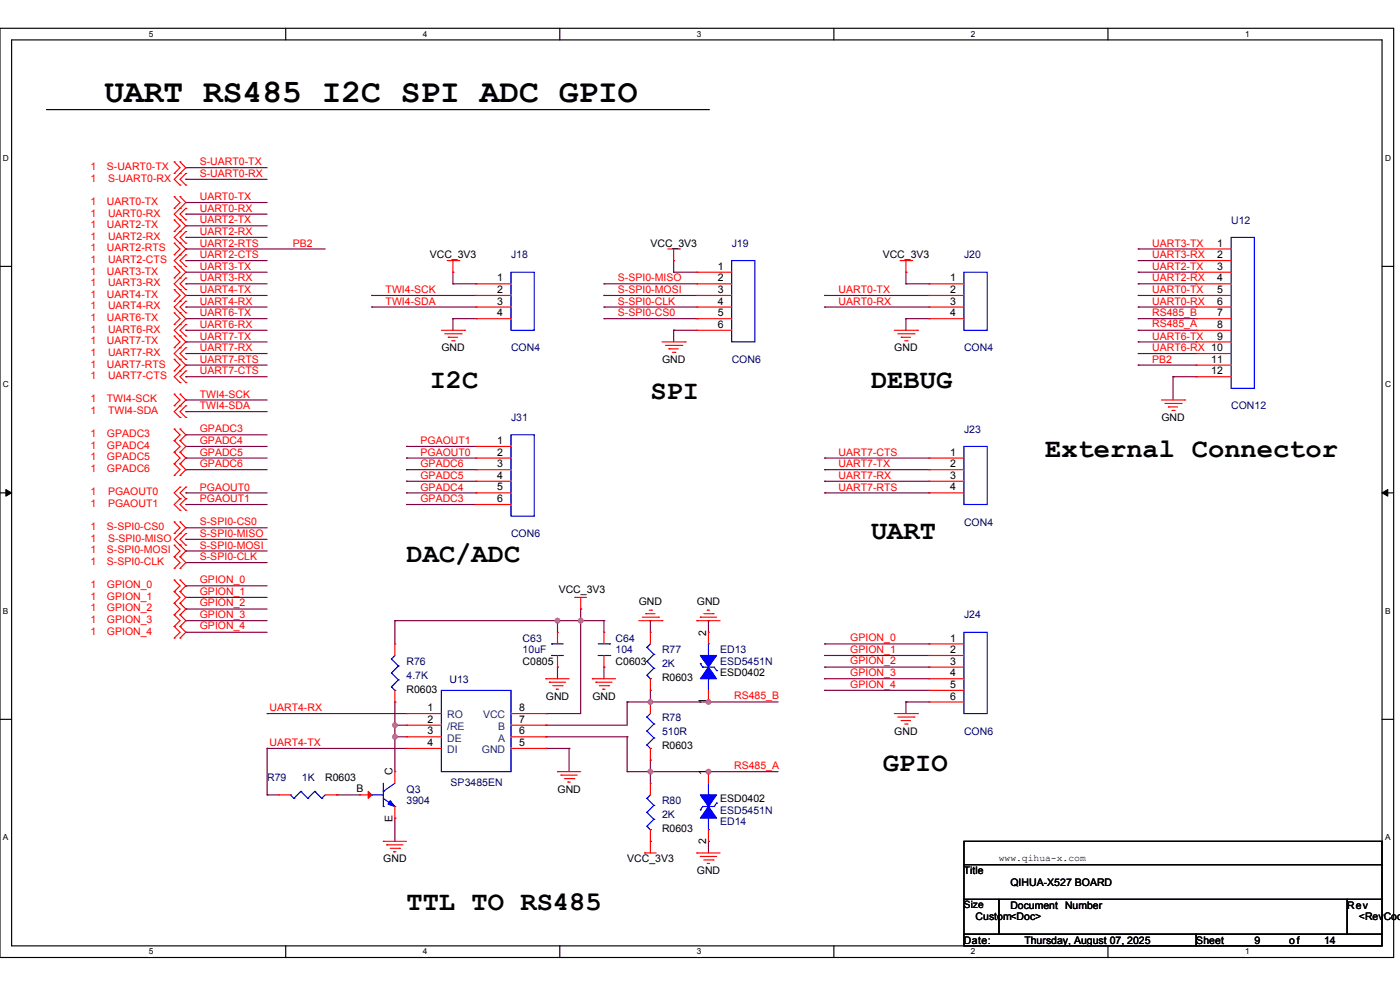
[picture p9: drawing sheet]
<svg xmlns="http://www.w3.org/2000/svg" width="297mm" height="210mm" viewBox="0 0 297 210" stroke-linecap="round" stroke-linejoin="round" font-family="sans-serif">
<path d="M0 6h295.7v197.1h-295.7zM2.5 8.5h290.7v192.1h-290.7z" fill="none" stroke="#000" stroke-width=".24"/>
<g fill="#fff">
<path d="M31.5 6.3h1v1.9h-1z"/>
<path d="M31.5 200.9h1v2h-1z"/>
</g>
<path d="M60.6 6v2.5M60.6 200.6v2.5" fill="none" stroke="#000" stroke-width=".24"/>
<g fill="#fff">
<path d="M89.7 6.3h1v1.9h-1z"/>
<path d="M89.7 200.9h1v2h-1z"/>
</g>
<path d="M118.8 6v2.5M118.8 200.6v2.5" fill="none" stroke="#000" stroke-width=".24"/>
<g fill="#fff">
<path d="M147.8 6.3h1v1.9h-1z"/>
<path d="M147.8 200.9h1v2h-1z"/>
</g>
<path d="M176.9 6v2.5M176.9 200.6v2.5" fill="none" stroke="#000" stroke-width=".24"/>
<g fill="#fff">
<path d="M206 6.3h.9v1.9h-.9z"/>
<path d="M206 200.9h.9v2h-.9z"/>
</g>
<path d="M235 6v2.5M235 200.6v2.5" fill="none" stroke="#000" stroke-width=".24"/>
<g fill="#fff">
<path d="M264.1 6.3h1v1.9h-1z"/>
<path d="M264.1 200.9h1v2h-1z"/>
<path d="M.6 32.5h1.3v1.9h-1.3z"/>
<path d="M293.8 32.5h1.3v1.9h-1.3z"/>
<path d="M.6 80.5h1.3v2h-1.3z"/>
<path d="M293.8 80.5h1.3v2h-1.3z"/>
</g>
<path d="M0 56.5h2.5M293.2 56.5h2.5" fill="none" stroke="#000" stroke-width=".24"/>
<g fill="#fff">
<path d="M.6 128.6h1.2v1.9h-1.2z"/>
<path d="M293.8 128.6h1.2v1.9h-1.2z"/>
</g>
<path d="M0 104.6h2.5M293.2 104.6h2.5" fill="none" stroke="#000" stroke-width=".24"/>
<path d="M1.2 103.8l1.3 .8-1.3 .7zM293.2 104.6l1.2-.8v1.5z" fill="#000" stroke="#000" stroke-width=".21"/>
<g fill="#fff">
<path d="M.6 176.6h1.2v2h-1.2z"/>
<path d="M293.8 176.6h1.2v2h-1.2z"/>
</g>
<path d="M9.9 23.3h140.4M150.3 23.3h.1M0 152.6h2.5M293.2 152.6h2.5M204.5 178.5h88.7v4.9h-88.7zM204.5 183.4h88.7v7.4h-88.7zM204.5 190.8h7.4v7.4h-7.4zM204.5 198.2h49.3v2.4h-49.3zM211.9 190.8h73.9v7.4h-73.9zM253.8 198.2h39.4v2.4h-39.4zM285.8 190.8h7.4v7.4h-7.4z" fill="none" stroke="#000" stroke-width=".24"/>
<g fill="none" stroke="#800040" stroke-width=".24">
<path d="M39.4 35.6h.1M39.4 38h.1M39.4 35.6h17.3M39.4 38h17.3M39.4 43h.1M39.4 45.4h.1M39.4 47.9h.1M39.4 50.4h.1M39.4 52.8h.1M39.4 55.3h.1M39.4 57.7h.1M39.4 57.7h17.3"/>
<path d="M39.4 43h17.3M39.4 45.4h17.3M39.4 47.9h17.3M39.4 50.4h17.3M39.4 52.8h29.6M39.4 55.3h17.3M96.1 57.7h.1M96.1 57.7v2.5M142.9 57.7h.1M142.9 55.3h.1M142.9 57.7h4.9M142.9 55.3v2.4"/>
<path d="M192.2 57.7h.1M192.2 57.7v2.5M241.5 57.7h.1M241.5 52.8h.1M241.5 55.3h.1M241.5 57.7h12.3M241.5 52.8h12.3M241.5 55.3h12.3M39.4 60.2h.1M39.4 62.7h.1M39.4 65.1h.1M39.4 67.6h.1"/>
<path d="M39.4 70.1h.1M39.4 72.5h.1M39.4 75h.1M39.4 77.4h.1M39.4 79.9h.1M39.4 60.2h17.3M39.4 65.1h17.3M39.4 62.7h17.3M39.4 67.6h17.3M39.4 70.1h17.3M39.4 72.5h17.3M39.4 75h17.3"/>
<path d="M39.4 77.4h17.3M39.4 79.9h17.3M78.8 65.1h.1M78.8 62.7h.1M78.8 65.1h22.2M78.8 62.7h22.2M96.1 60.2h.1M96.1 67.6h.1M96.1 60.2h4.9M96.1 67.6v2.5M96.1 67.6h4.9M128.1 60.2h.1"/>
<path d="M128.1 62.7h.1M128.1 65.1h.1M128.1 67.6h.1M128.1 60.2h19.7M128.1 65.1h19.7M128.1 62.7h19.7M128.1 67.6h19.7M142.9 70.1h.1M142.9 70.1v2.4M142.9 70.1h4.9M174.9 65.1h.1M174.9 62.7h.1"/>
<path d="M174.9 65.1h22.2M174.9 62.7h22.2M192.2 60.2h.1M192.2 67.6h.1M192.2 60.2h4.9M192.2 67.6h4.9M192.2 67.6v2.5M241.5 60.2h.1M241.5 67.6h.1M241.5 70.1h.1M241.5 72.5h.1M241.5 75h.1"/>
<path d="M241.5 77.4h.1M241.5 62.7h.1M241.5 65.1h.1M241.5 60.2h12.3M241.5 65.1h12.3M241.5 62.7h12.3M241.5 67.6h12.3M241.5 70.1h12.3M241.5 72.5h12.3M241.5 75h12.3M241.5 77.4h12.3M248.8 79.9h.1"/>
<path d="M248.8 79.9h5M248.8 79.9v4.9M39.4 84.8h.1M39.4 87.3h.1M39.4 92.2h.1M39.4 94.7h.1M39.4 97.2h.1M39.4 99.6h.1M39.4 99.6h17.3M39.4 84.8h17.3M39.4 87.3h17.3M39.4 92.2h17.3"/>
<path d="M39.4 94.7h17.3M39.4 97.2h17.3M86.2 99.6h.1M86.2 94.7h.1M86.2 97.2h.1M86.2 99.6h14.8M86.2 94.7h14.8M86.2 97.2h14.8M174.9 99.6h.1M174.9 97.2h.1M174.9 99.6h22.2M174.9 97.2h22.2"/>
<path d="M39.4 104.6h.1M39.4 107h.1M39.4 112h.1M39.4 114.4h.1M39.4 116.9h.1M39.4 119.3h.1M39.4 107h17.3M39.4 104.6h17.3M39.4 112h17.3M39.4 114.4h17.3M39.4 116.9h17.3M39.4 119.3h17.3"/>
<path d="M86.2 107h.1M86.2 102.1h.1M86.2 104.6h.1M86.2 107h14.8M86.2 102.1h14.8M86.2 104.6h14.8M174.9 104.6h.1M174.9 102.1h.1M174.9 102.1h22.2M174.9 104.6h22.2M39.4 124.3h.1M39.4 126.7h.1"/>
<path d="M39.4 129.2h.1M39.4 131.7h.1M39.4 134.1h.1M39.4 131.7h17.3M39.4 124.3h17.3M39.4 126.7h17.3M39.4 129.2h17.3M39.4 134.1h17.3M83.8 131.7h.1M83.8 131.7v4.9M83.8 131.7h44.3M118.3 131.7h.1"/>
<path d="M118.3 131.7v2.4M123.2 131.7h.1M123.2 129.2h.1M123.2 129.2v22.2h-7.4M128.1 131.7h.1M128.1 131.7v2.4M138 131.7h.1M138 131.7v2.4M150.3 131.7h.1M150.3 131.7v2.4M174.9 136.6h.1M174.9 139h.1"/>
<path d="M174.9 136.6h22.2M174.9 139h22.2M56.7 158.8h.1M56.7 151.4h.1M56.7 158.8h29.5M56.7 158.8v9.8M56.7 151.4h29.5M83.8 153.8h.1M83.8 156.3h.1M83.8 148.9h.1M83.8 148.9v14.8M83.8 153.8h2.4"/>
<path d="M83.8 156.3h2.4M115.8 151.4h.1M115.8 158.8h.1M115.8 153.8h.1M115.8 156.3h.1M115.8 156.3h17.2M115.8 158.8h4.9M118.3 141.5h.1M118.3 141.5v2.5M120.7 158.8h.1M120.7 158.8v4.9M128.1 141.5h.1"/>
<path d="M128.1 141.5v2.5M133 148.9h.1M133 156.3h.1M133 148.9v4.9h-17.2M133 148.9h32.1M133 156.3v7.4M138 148.9h.1M138 146.4h.1M138 146.4v2.5M150.3 148.9h.1M174.9 141.5h.1M174.9 144h.1"/>
<path d="M174.9 146.4h.1M174.9 141.5h22.2M174.9 144h22.2M174.9 146.4h22.2M192.2 148.9h.1M192.2 148.9h4.9M192.2 148.9v2.5M56.7 168.6h.1M56.7 168.6h2.4M71.4 168.6h.1M71.4 168.6h5M83.8 173.5h.1"/>
<path d="M83.8 173.5v5M133 163.7h.1M133 163.7h32.1M138 163.7h.1M138 161.2h.1M138 161.2v4.9M150.3 178.5h.1M150.3 163.7h.1M150.3 178.5v2.4"/>
</g>
<g fill="#f0f" stroke="#f0f" stroke-width=".24">
<circle cx="83.8" cy="156.3" r=".49"/>
<circle cx="83.8" cy="153.8" r=".49"/>
<circle cx="118.3" cy="131.7" r=".49"/>
<circle cx="150.3" cy="163.7" r=".49"/>
<circle cx="138" cy="163.7" r=".49"/>
<circle cx="150.3" cy="148.9" r=".49"/>
<circle cx="138" cy="148.9" r=".49"/>
<circle cx="123.2" cy="131.7" r=".49"/>
</g>
<g fill="none" stroke="#f00" stroke-width=".24">
<path d="M37 34.3h.1M37 36.8h.1M37 34.3l1.2 1.3-1.2 1.2M38.2 36.8h.1M38.2 34.3h.1M38.2 39.3h.1M38.2 34.3l1.2 1.3-2.4 2.4 1.2 1.3M39.4 39.3h.1M39.4 36.8h.1M39.4 36.8l-1.2 1.2 1.2 1.3M37 41.7h.1M37 44.2h.1"/>
<path d="M37 46.7h.1M37 49.1h.1M37 51.6h.1M37 54h.1M37 56.5h.1M37 59h.1M37 41.7l1.2 1.3-1.2 1.2M37 46.7l1.2 1.2-1.2 1.2M37 51.6l1.2 1.2-1.2 1.2M37 56.5l1.2 1.2-1.2 1.3M38.2 44.2h.1M38.2 41.7h.1"/>
<path d="M38.2 46.7h.1M38.2 49.1h.1M38.2 51.6h.1M38.2 54h.1M38.2 56.5h.1M38.2 59h.1M38.2 41.7l1.2 1.3-1.2 1.2M38.2 44.2l-1.2 1.2 1.2 1.3M38.2 46.7l1.2 1.2-2.4 2.5 1.2 1.2M38.2 51.6l1.2 1.2-1.2 1.2M38.2 54l-1.2 1.3 2.4 2.4-2.4 2.5 1.2 1.2M39.4 46.7h.1"/>
<path d="M39.4 44.2h.1M39.4 51.6h.1M39.4 49.1h.1M39.4 56.5h.1M39.4 54h.1M39.4 59h.1M39.4 44.2l-1.2 1.2 1.2 1.3M39.4 49.1l-1.2 1.3 1.2 1.2M39.4 54l-1.2 1.3 1.2 1.2M39.4 59l-1.2 1.2 1.2 1.2M94.9 55.3h2.4M96.1 57.7h.1"/>
<path d="M96.1 55.3v2.4M97.3 55.3h.1M141.7 52.8h2.4M142.9 55.3h.1M142.9 52.8v2.5M144.1 52.8h.1M147.8 57.7h.1M147.8 57.7h7.4M190.9 55.3h2.5M192.2 57.7h.1M192.2 55.3v2.4M193.4 55.3h.1"/>
<path d="M253.8 52.8h.1M253.8 55.3h.1M253.8 57.7h.1M253.8 55.3h7.4M253.8 52.8h7.4M253.8 57.7h7.4M37 61.4h.1M37 63.9h.1M37 66.4h.1M37 68.8h.1M37 71.3h.1M37 73.8h.1"/>
<path d="M37 76.2h.1M37 78.7h.1M37 61.4l1.2 1.3-1.2 1.2M37 66.4l1.2 1.2-1.2 1.2M37 71.3l1.2 1.2-1.2 1.3M37 76.2l1.2 1.2-1.2 1.3M38.2 61.4h.1M38.2 63.9h.1M38.2 66.4h.1M38.2 68.8h.1M38.2 71.3h.1M38.2 73.8h.1"/>
<path d="M38.2 76.2h.1M38.2 78.7h.1M38.2 61.4l1.2 1.3-1.2 1.2M38.2 63.9l-1.2 1.2 2.4 2.5-1.2 1.2M38.2 68.8l-1.2 1.3 1.2 1.2M38.2 71.3l1.2 1.2-1.2 1.3M38.2 73.8l-1.2 1.2 1.2 1.2M38.2 76.2l1.2 1.2-1.2 1.3M38.2 78.7l-1.2 1.2 1.2 1.3M39.4 61.4h.1M39.4 66.4h.1M39.4 63.9h.1"/>
<path d="M39.4 71.3h.1M39.4 68.8h.1M39.4 76.2h.1M39.4 73.8h.1M39.4 78.7h.1M39.4 63.9l-1.2 1.2 1.2 1.3M39.4 68.8l-1.2 1.3 1.2 1.2M39.4 73.8l-1.2 1.2 1.2 1.2M39.4 78.7l-1.2 1.2 1.2 1.3M93.6 70.1h5M94.4 70.8h3.4M95.1 71.5h.1"/>
<path d="M95.1 71.5h2M95.8 72.3h.5M96.3 72.3h.1M97.8 70.8h.1M98.6 70.1h.1M101 60.2h.1M101 62.7h.1M101 65.1h.1M101 67.6h.1M101 60.2h7.4M101 62.7h7.4M101 65.1h7.4"/>
<path d="M101 67.6h7.4M140.4 72.5h5M141.2 73.3h3.4M141.9 74h.1M141.9 74h2M142.7 74.7h.5M143.2 74.7h.1M144.6 73.3h.1M145.4 72.5h.1M147.8 60.2h.1M147.8 62.7h.1M147.8 65.1h.1"/>
<path d="M147.8 67.6h.1M147.8 70.1h.1M147.8 70.1h7.4M147.8 60.2h7.4M147.8 62.7h7.4M147.8 65.1h7.4M147.8 67.6h7.4M189.7 70.1h4.9M190.5 70.8h3.4M191.2 71.5h.1M191.2 71.5h2M191.9 72.3h.5"/>
<path d="M192.4 72.3h.1M193.9 70.8h.1M194.6 70.1h.1M197.1 60.2h.1M197.1 62.7h.1M197.1 65.1h.1M197.1 67.6h.1M197.1 60.2h7.4M197.1 62.7h7.4M197.1 65.1h7.4M197.1 67.6h7.4M253.8 60.2h.1"/>
<path d="M253.8 62.7h.1M253.8 65.1h.1M253.8 67.6h.1M253.8 70.1h.1M253.8 72.5h.1M253.8 75h.1M253.8 77.4h.1M253.8 79.9h.1M253.8 70.1h7.4M253.8 72.5h7.4M253.8 60.2h7.4M253.8 62.7h7.4"/>
<path d="M253.8 65.1h7.4M253.8 67.6h7.4M253.8 75h7.4M253.8 77.4h7.4M253.8 79.9h7.4M37 83.6h.1M37 86.1h.1M37 91h.1M37 93.5h.1M37 95.9h.1M37 98.4h.1M37 83.6l1.2 1.2-1.2 1.3"/>
<path d="M37 91l1.2 1.2-1.2 1.3M37 93.5l1.2 1.2-1.2 1.2M37 95.9l1.2 1.3-1.2 1.2M37 98.4l1.2 1.2-1.2 1.3M38.2 86.1h.1M38.2 83.6h.1M38.2 88.5h.1M38.2 81.2h.1M38.2 93.5h.1M38.2 91h.1M38.2 95.9h.1M38.2 98.4h.1"/>
<path d="M38.2 83.6l1.2 1.2-2.4 2.5 1.2 1.2M38.2 91l1.2 1.2-1.2 1.3M38.2 93.5l1.2 1.2-1.2 1.2M38.2 95.9l1.2 1.3-1.2 1.2M38.2 98.4l1.2 1.2-1.2 1.3M39.4 88.5h.1M39.4 86.1h.1M39.4 81.2h.1M39.4 86.1l-1.2 1.2 1.2 1.2M101 94.7h.1M101 97.2h.1M101 99.6h.1"/>
<path d="M101 94.7h7.4M101 97.2h7.4M101 99.6h7.4M197.1 97.2h.1M197.1 99.6h.1M197.1 97.2h7.4M197.1 99.6h7.4M246.4 84.8h4.9M247.1 85.6h3.5M247.9 86.3h.1M247.9 86.3h1.9M248.6 87.1h.5"/>
<path d="M249.1 87.1h.1M250.6 85.6h.1M251.3 84.8h.1M37 100.9h.1M37 110.7h.1M37 113.2h.1M37 115.6h.1M37 118.1h.1M37 110.7l1.2 1.3-1.2 1.2M37 115.6l1.2 1.3-1.2 1.2M37 118.1l1.2 1.2-1.2 1.3M38.2 100.9h.1"/>
<path d="M38.2 105.8h.1M38.2 103.3h.1M38.2 108.2h.1M38.2 113.2h.1M38.2 110.7h.1M38.2 115.6h.1M38.2 118.1h.1M38.2 103.3l-1.2 1.3 1.2 1.2M38.2 105.8l-1.2 1.2 1.2 1.2M38.2 110.7l1.2 1.3-1.2 1.2M38.2 113.2l-1.2 1.2 2.4 2.5-1.2 1.2M38.2 118.1l1.2 1.2-1.2 1.3"/>
<path d="M39.4 105.8h.1M39.4 103.3h.1M39.4 108.2h.1M39.4 115.6h.1M39.4 113.2h.1M39.4 103.3l-1.2 1.3 1.2 1.2M39.4 105.8l-1.2 1.2 1.2 1.2M39.4 113.2l-1.2 1.2 1.2 1.2M101 102.1h.1M101 104.6h.1M101 107h.1M101 102.1h7.4"/>
<path d="M101 104.6h7.4M101 107h7.4M197.1 102.1h.1M197.1 104.6h.1M197.1 102.1h7.4M197.1 104.6h7.4M37 120.6h.1M37 123h.1M37 125.5h.1M37 128h.1M37 130.4h.1M37 132.9h.1"/>
<path d="M37 135.4h.1M37 123l1.2 1.3-1.2 1.2M37 125.5l1.2 1.2-1.2 1.3M37 128l1.2 1.2-1.2 1.2M37 130.4l1.2 1.3-1.2 1.2M37 132.9l1.2 1.2-1.2 1.3M38.2 120.6h.1M38.2 125.5h.1M38.2 123h.1M38.2 128h.1M38.2 130.4h.1M38.2 132.9h.1"/>
<path d="M38.2 135.4h.1M38.2 123l1.2 1.3-1.2 1.2M38.2 125.5l1.2 1.2-1.2 1.3M38.2 128l1.2 1.2-1.2 1.2M38.2 130.4l1.2 1.3-1.2 1.2M38.2 132.9l1.2 1.2-1.2 1.3M83.8 136.6h.1M83.8 136.6v2.4M118.3 134.1h.1M118.3 134.1v2.5M118.3 139v2.5M122 126.7h.1"/>
<path d="M122 126.7h2.4M123.2 129.2h.1M123.2 126.7v2.5M128.1 134.1h.1M128.1 134.1v2.5M128.1 139v2.5M135.5 131.7h4.9M136.2 130.9h3.5M137 130.2h.1M137 130.2h2M137.7 129.4h.5M138 134.1h.1"/>
<path d="M138 134.1v2.5M138.2 129.4h.1M139.7 130.9h.1M140.4 131.7h.1M147.8 131.7h.1M147.8 131.7h5M148.6 130.9h.1M148.6 130.9h3.4M149.3 130.2h2M150.1 129.4h.1M150.1 129.4h.4M150.3 134.1h.1"/>
<path d="M150.3 134.1v2.5M151.3 130.2h.1M197.1 136.6h.1M197.1 139h.1M197.1 136.6h7.4M197.1 139h7.4M83.8 148.9h.1M83.8 146.4v2.5M86.2 151.4h.1M86.2 153.8h.1M86.2 156.3h.1M86.2 158.8h.1"/>
<path d="M86.2 151.4h7.4M86.2 153.8h7.4M86.2 156.3h7.4M86.2 158.8h7.4M108.4 151.4h7.4M108.4 153.8h7.4M108.4 156.3h7.4M108.4 158.8h7.4M115.8 144h.1M115.8 158.8h.1M115.8 156.3h.1M115.8 153.8h.1"/>
<path d="M115.8 151.4h.1M115.8 144h4.9M116.5 144.7h.1M116.5 144.7h3.5M117.3 145.5h2M118 146.2h.1M118 146.2h.5M118.3 141.5h.1M119.3 145.5h.1M125.7 144h.1M125.7 144h4.9M126.4 144.7h.1"/>
<path d="M126.4 144.7h3.4M127.1 145.5h2M127.9 146.2h.1M127.9 146.2h.5M128.1 141.5h.1M129.1 145.5h.1M138 148.9h.1M138 146.4h.1M138 144v2.4M138 148.9v2.5M138 158.8v2.4M150.3 148.9h.1"/>
<path d="M150.3 146.4v2.5M189.7 151.4h4.9M190.5 152.1h3.4M191.2 152.8h.1M191.2 152.8h2M191.9 153.6h.5M192.4 153.6h.1M193.9 152.1h.1M194.6 151.4h.1M197.1 141.5h.1M197.1 144h.1M197.1 146.4h.1"/>
<path d="M197.1 148.9h.1M197.1 144h7.4M197.1 141.5h7.4M197.1 146.4h7.4M197.1 148.9h7.4M59.1 168.6h.1M59.1 168.6h2.5M69 168.6h2.4M71.4 168.6h.1M76.4 168.6h.1M76.4 168.6h2.4M81.3 178.5h.1"/>
<path d="M81.3 178.5h4.9M82 179.2h.1M82 179.2h3.5M82.8 179.9h2M83.8 173.5h.1M83.8 163.7h.1M83.8 163.7v2.4M83.8 171.1v2.4M84.8 179.9h.1M118.3 163.7h.1M118.3 163.7h4.9M119 164.4h.1"/>
<path d="M119 164.4h3.4M119.7 165.2h2M120.5 165.9h.1M120.5 165.9h.5M121.7 165.2h.1M138 178.5h.1M138 166.1h.1M138 161.2h.1M138 166.1v2.5M138 176v4.9M150.3 163.7h.1M150.3 178.5h.1"/>
<path d="M150.3 163.7v2.4M150.3 176v2.5M83.5 180.7h.1M83.5 180.7h.5M136.7 180.9h.1M136.7 180.9h2.5M147.8 180.9h.1M147.8 180.9h5M148.6 181.7h.1M148.6 181.7h3.4M149.3 182.4h2M150.1 183.2h.1"/>
<path d="M150.1 183.2h.4M151.3 182.4h.1"/>
</g>
<g fill="none" stroke="#00f" stroke-width=".24">
<path d="M108.4 57.7h4.9v12.4h-4.9zM155.2 55.3h4.9v17.2h-4.9zM204.5 57.7h4.9v12.4h-4.9zM261.2 50.4h4.9v32h-4.9zM108.4 92.2h4.9v17.3h-4.9zM204.5 94.7h4.9v12.3h-4.9zM83 139.8h.1M83 139.8l1.5 1.5M83.8 139l-.8 .8M117 136.6h.1M117 139h.1M117 136.6h2.5"/>
<path d="M117 139h2.5M126.9 136.6h2.4M126.9 139h2.4M129.3 139h.1M129.3 136.6h.1M137.2 137.3h.1M137.2 137.3l1.5 1.5M138 136.6l-.8 .7M138.7 138.8h.1M138.7 138.8l-1.5 1.5M150.3 136.6h.1M150.3 136.6v2.4"/>
<path d="M204.5 134.1h4.9v17.3h-4.9zM83 142.7h.1M83 145.7h.1M83 142.7l1.5 1.5M83 145.7l.8 .7M83.8 146.4h.1M84.5 141.3h.1M84.5 144.2h.1M84.5 141.3l-1.5 1.4M84.5 144.2l-1.5 1.5M93.6 146.4h14.8v17.3h-14.8zM137.2 152.1h.1"/>
<path d="M137.2 155.1h.1M137.2 158h.1M137.2 140.3h.1M137.2 143.2h.1M137.2 152.1l1.5 1.5M137.2 155.1l1.5 1.4M137.2 158l.8 .8M137.2 140.3l1.5 1.5M137.2 143.2l.8 .8M138 158.8h.1M138 144h.1M138 151.4l-.8 .7"/>
<path d="M138.7 153.6h.1M138.7 156.5h.1M138.7 141.8h.1M138.7 153.6l-1.5 1.5M138.7 156.5l-1.5 1.5M138.7 141.8l-1.5 1.4M148.6 140.8h.1M148.6 140.8l.5 .7M149.1 141.5h.1M149.1 141.5h2.4l.5 .8M150.3 144h.1M150.3 144v2.4"/>
<path d="M152 142.3h.1M61.6 168.6h.1M61.6 168.6l.7 .8M62.3 169.4h.1M63.8 167.9h.1M63.8 167.9l1.5 1.5M63.8 167.9l-1.5 1.5M65.3 169.4h.1M66.8 167.9h.1M66.8 167.9l1.5 1.5M66.8 167.9l-1.5 1.5M68.3 169.4h.1"/>
<path d="M69 168.6l-.7 .8M78.8 168.6h.1M78.8 168.6h2.5M81.3 167.9h.1M81.3 171.1h.1M81.3 169.4l2.5 1.7M81.3 166.1v5M83.8 171.1h.1M83.8 166.1l-2.5 1.8M137.2 169.4h.1M137.2 172.3h.1M137.2 175.3h.1"/>
<path d="M137.2 169.4l1.5 1.4M137.2 172.3l1.5 1.5M137.2 175.3l.8 .7M138 176h.1M138 168.6l-.8 .8M138.7 170.8h.1M138.7 173.8h.1M138.7 170.8l-1.5 1.5M138.7 173.8l-1.5 1.5M148.6 171.8h.1M149.1 171.1h.1M149.1 171.1l-.5 .7"/>
<path d="M150.3 168.6h.1M150.3 176h.1M150.3 166.1v2.5M150.3 173.5v2.5M152 170.3h.1M152 170.3l-.5 .8h-2.4"/>
</g>
<g fill="#00f" stroke="#00f" stroke-width=".24">
<path d="M82.8 169.8l1 1.3-1.5-.5z"/>
<path d="M150.3 141.5l1.7 2.5h-3.4z" fill-rule="evenodd"/>
<path d="M148.6 139h3.4l-1.7 2.5z" fill-rule="evenodd"/>
<path d="M148.6 168.6h3.4l-1.7 2.5z" fill-rule="evenodd"/>
<path d="M150.3 171.1l1.7 2.4h-3.4z" fill-rule="evenodd"/>
</g>
<path d="M78.1 167.9l.7 .7-.7 .8z" fill="#f00" stroke="#f00" stroke-width=".24"/>
<text font-size="7" x="22.2" y="21.7">UART RS485 I2C SPI ADC GPIO</text>
<g font-size="5.7">
<text x="91.2" y="82.2">I2C</text>
<text x="184.8" y="82.2">DEBUG</text>
<text x="138" y="84.7">SPI</text>
<text x="221.7" y="97">External Connector</text>
<text x="86.2" y="119.2">DAC/ADC</text>
<text x="184.8" y="114.3">UART</text>
<text x="187.3" y="163.5">GPIO</text>
<text x="86.2" y="193.1">TTL TO RS485</text>
</g>
<g font-size="2.2" fill="#f00">
<text x="42.4" y="35.1">S-UART0-TX</text>
<text x="19.2" y="36.1">1</text>
<text x="19.2" y="38.5">1</text>
<text x="22.7" y="36.1">S-UART0-TX</text>
<text x="22.9" y="38.5">S-UART0-RX</text>
<text x="42.4" y="37.5">S-UART0-RX</text>
<text x="19.2" y="43.5">1</text>
<text x="19.2" y="45.9">1</text>
<text x="22.7" y="43.5">UART0-TX</text>
<text x="22.9" y="45.9">UART0-RX</text>
<text x="42.4" y="42.5">UART0-TX</text>
<text x="42.4" y="44.9">UART0-RX</text>
<text x="42.4" y="47.4">UART2-TX</text>
<text x="19.2" y="48.4">1</text>
<text x="19.2" y="50.9">1</text>
<text x="19.2" y="53.3">1</text>
<text x="22.7" y="48.4">UART2-TX</text>
<text x="22.7" y="53.3">UART2-RTS</text>
<text x="22.9" y="50.9">UART2-RX</text>
<text x="42.4" y="49.9">UART2-RX</text>
<text x="42.4" y="52.3">UART2-RTS</text>
<text x="62.1" y="52.3">PB2</text>
<text x="244.4" y="52.3">UART3-TX</text>
<text x="19.2" y="55.8">1</text>
<text x="19.2" y="58.3">1</text>
<text x="22.7" y="58.3">UART3-TX</text>
<text x="22.9" y="55.8">UART2-CTS</text>
<text x="42.4" y="54.8">UART2-CTS</text>
<text x="42.4" y="57.2">UART3-TX</text>
<text x="42.4" y="59.7">UART3-RX</text>
<text x="131.1" y="59.7">S-SPI0-MISO</text>
<text x="244.4" y="57.2">UART2-TX</text>
<text x="244.4" y="59.7">UART2-RX</text>
<text x="244.4" y="54.8">UART3-RX</text>
<text x="19.2" y="60.7">1</text>
<text x="19.2" y="63.2">1</text>
<text x="19.2" y="65.6">1</text>
<text x="22.7" y="63.2">UART4-TX</text>
<text x="22.9" y="60.7">UART3-RX</text>
<text x="22.9" y="65.6">UART4-RX</text>
<text x="42.4" y="62.2">UART4-TX</text>
<text x="42.4" y="64.6">UART4-RX</text>
<text x="81.8" y="64.6">TWI4-SDA</text>
<text x="81.8" y="62.2">TWI4-SCK</text>
<text x="131.1" y="62.2">S-SPI0-MOSI</text>
<text x="131.1" y="64.6">S-SPI0-CLK</text>
<text x="177.9" y="64.6">UART0-RX</text>
<text x="177.9" y="62.2">UART0-TX</text>
<text x="244.4" y="62.2">UART0-TX</text>
<text x="244.4" y="64.6">UART0-RX</text>
<text x="19.2" y="68.1">1</text>
<text x="19.2" y="70.6">1</text>
<text x="22.7" y="68.1">UART6-TX</text>
<text x="22.9" y="70.6">UART6-RX</text>
<text x="42.4" y="67.1">UART6-TX</text>
<text x="42.4" y="69.6">UART6-RX</text>
<text x="131.1" y="67.1">S-SPI0-CS0</text>
<text x="244.4" y="67">RS485_B</text>
<text x="244.4" y="69.5">RS485_A</text>
<text x="19.2" y="73">1</text>
<text x="19.2" y="75.5">1</text>
<text x="19.2" y="78">1</text>
<text x="22.7" y="73">UART7-TX</text>
<text x="22.7" y="78">UART7-RTS</text>
<text x="22.9" y="75.5">UART7-RX</text>
<text x="42.4" y="72">UART7-TX</text>
<text x="42.4" y="74.5">UART7-RX</text>
<text x="42.4" y="77">UART7-RTS</text>
<text x="244.4" y="72">UART6-TX</text>
<text x="244.4" y="74.5">UART6-RX 10</text>
<text x="244.4" y="77">PB2</text>
<text x="19.2" y="80.4">1</text>
<text x="22.9" y="80.4">UART7-CTS</text>
<text x="42.4" y="79.4">UART7-CTS</text>
<text x="19.2" y="85.4">1</text>
<text x="19.2" y="87.8">1</text>
<text x="22.7" y="85.4">TWI4-SCK</text>
<text x="22.9" y="87.8">TWI4-SDA</text>
<text x="42.4" y="84.3">TWI4-SCK</text>
<text x="42.4" y="86.8">TWI4-SDA</text>
<text x="19.2" y="92.8">1</text>
<text x="19.2" y="95.2">1</text>
<text x="22.7" y="92.8">GPADC3</text>
<text x="22.7" y="95.2">GPADC4</text>
<text x="42.4" y="91.7">GPADC3</text>
<text x="42.4" y="94.2">GPADC4</text>
<text x="89.2" y="94.2">PGAOUT1</text>
<text x="19.2" y="97.7">1</text>
<text x="19.2" y="100.1">1</text>
<text x="22.7" y="97.7">GPADC5</text>
<text x="22.7" y="100.1">GPADC6</text>
<text x="42.4" y="96.7">GPADC5</text>
<text x="42.4" y="99.1">GPADC6</text>
<text x="89.2" y="99.1">GPADC6</text>
<text x="89.2" y="101.6">GPADC5</text>
<text x="89.2" y="96.7">PGAOUT0</text>
<text x="177.9" y="99.1">UART7-TX</text>
<text x="177.9" y="96.7">UART7-CTS</text>
<text x="177.9" y="101.6">UART7-RX</text>
<text x="19.2" y="105.1">1</text>
<text x="19.2" y="107.5">1</text>
<text x="22.9" y="105.1">PGAOUT0</text>
<text x="22.9" y="107.5">PGAOUT1</text>
<text x="42.4" y="104.1">PGAOUT0</text>
<text x="42.4" y="106.5">PGAOUT1</text>
<text x="89.2" y="106.5">GPADC3</text>
<text x="89.2" y="104.1">GPADC4</text>
<text x="177.9" y="104.1">UART7-RTS</text>
<text x="19.2" y="112.5">1</text>
<text x="22.7" y="112.5">S-SPI0-CS0</text>
<text x="42.4" y="111.5">S-SPI0-CS0</text>
<text x="42.4" y="113.9">S-SPI0-MISO</text>
<text x="19.2" y="114.9">1</text>
<text x="19.2" y="117.4">1</text>
<text x="19.2" y="119.8">1</text>
<text x="22.7" y="117.4">S-SPI0-MOSI</text>
<text x="22.7" y="119.8">S-SPI0-CLK</text>
<text x="22.9" y="114.9">S-SPI0-MISO</text>
<text x="42.4" y="116.4">S-SPI0-MOSI</text>
<text x="42.4" y="118.8">S-SPI0-CLK</text>
<text x="19.2" y="124.8">1</text>
<text x="22.7" y="124.8">GPION_0</text>
<text x="42.4" y="123.7">GPION_0</text>
<text x="19.2" y="127.2">1</text>
<text x="19.2" y="129.7">1</text>
<text x="22.7" y="127.2">GPION_1</text>
<text x="22.7" y="129.7">GPION_2</text>
<text x="42.4" y="126.1">GPION_1</text>
<text x="42.4" y="128.6">GPION_2</text>
<text x="42.4" y="131.1">GPION_3</text>
<text x="19.2" y="132.2">1</text>
<text x="19.2" y="134.6">1</text>
<text x="22.7" y="132.2">GPION_3</text>
<text x="22.7" y="134.6">GPION_4</text>
<text x="42.4" y="133.5">GPION_4</text>
<text x="180.4" y="136">GPION_0</text>
<text x="180.4" y="138.4">GPION_1</text>
<text x="180.4" y="140.9">GPION_2</text>
<text x="180.4" y="143.4">GPION_3</text>
<text x="155.7" y="148.3">RS485_B</text>
<text x="180.4" y="145.8">GPION_4</text>
<text x="57.2" y="150.9">UART4-RX</text>
<text x="57.2" y="158.3">UART4-TX</text>
<text x="155.7" y="163.1">RS485_A</text>
</g>
<g font-size="2.2" fill="#000080">
<text x="261.2" y="47.4">U12</text>
<text x="155.2" y="52.3">J19</text>
<text x="108.4" y="54.8">J18</text>
<text x="204.5" y="54.8">J20</text>
<text x="108.4" y="74.5">CON4</text>
<text x="155.2" y="77">CON6</text>
<text x="204.5" y="74.5">CON4</text>
<text x="108.4" y="89.3">J31</text>
<text x="261.2" y="86.8">CON12</text>
<text x="204.5" y="91.8">J23</text>
<text x="108.4" y="113.9">CON6</text>
<text x="204.5" y="111.5">CON4</text>
<text x="204.5" y="131.2">J24</text>
<text x="110.9" y="136.1">C63</text>
<text x="130.6" y="136.1">C64</text>
<text x="86.2" y="141">R76</text>
<text x="86.2" y="144">4.7K</text>
<text x="110.9" y="138.6">10uF</text>
<text x="130.6" y="138.6">104</text>
<text x="140.4" y="138.6">R77</text>
<text x="140.4" y="141.5">2K</text>
<text x="152.8" y="138.6">ED13</text>
<text x="152.8" y="141">ESD5451N</text>
<text x="95.4" y="145">U13</text>
<text x="140.4" y="152.9">R78</text>
<text x="140.4" y="155.8">510R</text>
<text x="204.5" y="155.8">CON6</text>
<text x="56.7" y="165.7">R79</text>
<text x="64.1" y="165.7">1K</text>
<text x="95.6" y="166.7">SP3485EN</text>
<text x="86.2" y="168.1">Q3</text>
<text x="86.2" y="170.6">3904</text>
<text x="140.4" y="170.6">R80</text>
<text x="140.4" y="173.6">2K</text>
<text x="152.8" y="172.6">ESD5451N</text>
<text x="152.8" y="175">ED14</text>
</g>
<g font-size="2.2">
<text x="138" y="52.3">VCC_3V3</text>
<text x="258.2" y="52.3">1</text>
<text x="91.2" y="54.8">VCC_3V3</text>
<text x="105.4" y="59.7">1</text>
<text x="152.3" y="57.2">1</text>
<text x="152.3" y="59.7">2</text>
<text x="187.3" y="54.8">VCC_3V3</text>
<text x="201.5" y="59.7">1</text>
<text x="258.2" y="54.8">2</text>
<text x="258.2" y="57.2">3</text>
<text x="258.2" y="59.7">4</text>
<text x="105.4" y="62.2">2</text>
<text x="105.4" y="64.6">3</text>
<text x="152.3" y="62.2">3</text>
<text x="152.3" y="64.6">4</text>
<text x="201.5" y="62.2">2</text>
<text x="201.5" y="64.6">3</text>
<text x="258.2" y="62.2">5</text>
<text x="258.2" y="64.6">6</text>
<text x="105.4" y="67.1">4</text>
<text x="152.3" y="67.1">5</text>
<text x="152.3" y="69.6">6</text>
<text x="201.5" y="67.1">4</text>
<text x="258.2" y="67.1">7</text>
<text x="258.2" y="69.6">8</text>
<text x="93.6" y="74.5">GND</text>
<text x="140.4" y="77">GND</text>
<text x="189.7" y="74.5">GND</text>
<text x="257" y="76.9">11</text>
<text x="258.2" y="72">9</text>
<text x="257" y="79.4">12</text>
<text x="246.4" y="89.3">GND</text>
<text x="105.4" y="94.2">1</text>
<text x="105.4" y="96.7">2</text>
<text x="105.4" y="99.1">3</text>
<text x="105.4" y="101.6">4</text>
<text x="201.5" y="96.7">1</text>
<text x="201.5" y="99.1">2</text>
<text x="201.5" y="101.6">3</text>
<text x="105.4" y="104">5</text>
<text x="105.4" y="106.5">6</text>
<text x="201.5" y="104">4</text>
<text x="118.5" y="125.8">VCC_3V3</text>
<text x="135.5" y="128.2">GND</text>
<text x="147.8" y="128.2">GND</text>
<text x="149.8" y="134.9" transform="rotate(-90 149.8 134.9)">2</text>
<text x="201.5" y="136.1">1</text>
<text x="110.9" y="141">C0805</text>
<text x="130.6" y="141">C0603</text>
<text x="152.8" y="143.5">ESD0402</text>
<text x="201.5" y="138.5">2</text>
<text x="201.5" y="141">3</text>
<text x="201.5" y="143.5">4</text>
<text x="86.2" y="146.9">R0603</text>
<text x="115.8" y="148.4">GND</text>
<text x="125.7" y="148.4">GND</text>
<text x="140.4" y="144.5">R0603</text>
<text x="149.8" y="149.4" transform="rotate(-90 149.8 149.4)">1</text>
<text x="201.5" y="145.9">5</text>
<text x="201.5" y="148.4">6</text>
<text x="90.7" y="150.9">1</text>
<text x="90.7" y="153.3">2</text>
<text x="90.7" y="155.8">3</text>
<text x="110.1" y="155.8">6</text>
<text x="110.1" y="153.3">7</text>
<text x="110.1" y="150.9">8</text>
<text x="189.7" y="155.8">GND</text>
<text x="90.7" y="158.3">4</text>
<text x="110.1" y="158.3">5</text>
<text x="140.4" y="158.8">R0603</text>
<text x="69" y="165.7">R0603</text>
<text x="83.3" y="164.4" transform="rotate(-90 83.3 164.4)">C</text>
<text x="149.8" y="164.4" transform="rotate(-90 149.8 164.4)">1</text>
<text x="75.6" y="168.1">B</text>
<text x="118.3" y="168.1">GND</text>
<text x="152.8" y="170.1">ESD0402</text>
<text x="83.3" y="174.3" transform="rotate(-90 83.3 174.3)">E</text>
<text x="140.4" y="176.5">R0603</text>
<text x="149.8" y="179" transform="rotate(-90 149.8 179)">2</text>
<text x="81.3" y="182.9">GND</text>
<text x="133" y="182.9">VCC_3V3</text>
<text x="147.8" y="185.4">GND</text>
<text x="204.5" y="185.4">Title</text>
<text x="214.4" y="187.9">QIHUA-X527 BOARD</text>
<text x="207" y="195.2">Custom&lt;Doc&gt;</text>
<text x="214.4" y="192.8">Document Number</text>
<text x="285.8" y="192.8">Rev</text>
<text x="288.3" y="195.2">&lt;RevCode</text>
<text x="204.5" y="200.2">Date:</text>
<text x="217.3" y="200.2">Thursday, August 07, 2025</text>
<text x="253.8" y="200.2">Sheet</text>
<text x="266.1" y="200.2">9</text>
<text x="273.5" y="200.2">of</text>
<text x="280.9" y="200.2">14</text>
</g>
<g font-size="2.2" fill="#004080">
<text x="94.9" y="152.4">RO</text>
<text x="94.9" y="154.8">/RE</text>
<text x="102.5" y="152.4">VCC</text>
<text x="105.7" y="154.8">B</text>
<text x="94.9" y="157.3">DE</text>
<text x="94.9" y="159.8">DI</text>
<text x="102.2" y="159.8">GND</text>
<text x="105.7" y="157.3">A</text>
</g>
<g font-size="2.1">
<text x="211.9" y="182.6">www.qihua-x.com</text>
<text x="204.5" y="192.7">Size</text>
</g>
<g font-size="1.8">
<text x="31.5" y="7.8">5</text>
<text x="89.7" y="7.8">4</text>
<text x="147.8" y="7.8">3</text>
<text x="206" y="7.8">2</text>
<text x="264.1" y="7.8">1</text>
<text x=".6" y="34">D</text>
<text x="293.8" y="34">D</text>
<text x=".6" y="82.1">C</text>
<text x="293.8" y="82.1">C</text>
<text x=".6" y="130.1">B</text>
<text x="293.8" y="130.1">B</text>
<text x=".6" y="178.2">A</text>
<text x="293.8" y="178.2">A</text>
<text x="31.5" y="202.5">5</text>
<text x="89.7" y="202.5">4</text>
<text x="147.8" y="202.5">3</text>
<text x="206" y="202.5">2</text>
<text x="264.1" y="202.5">1</text>
</g>
</svg>
